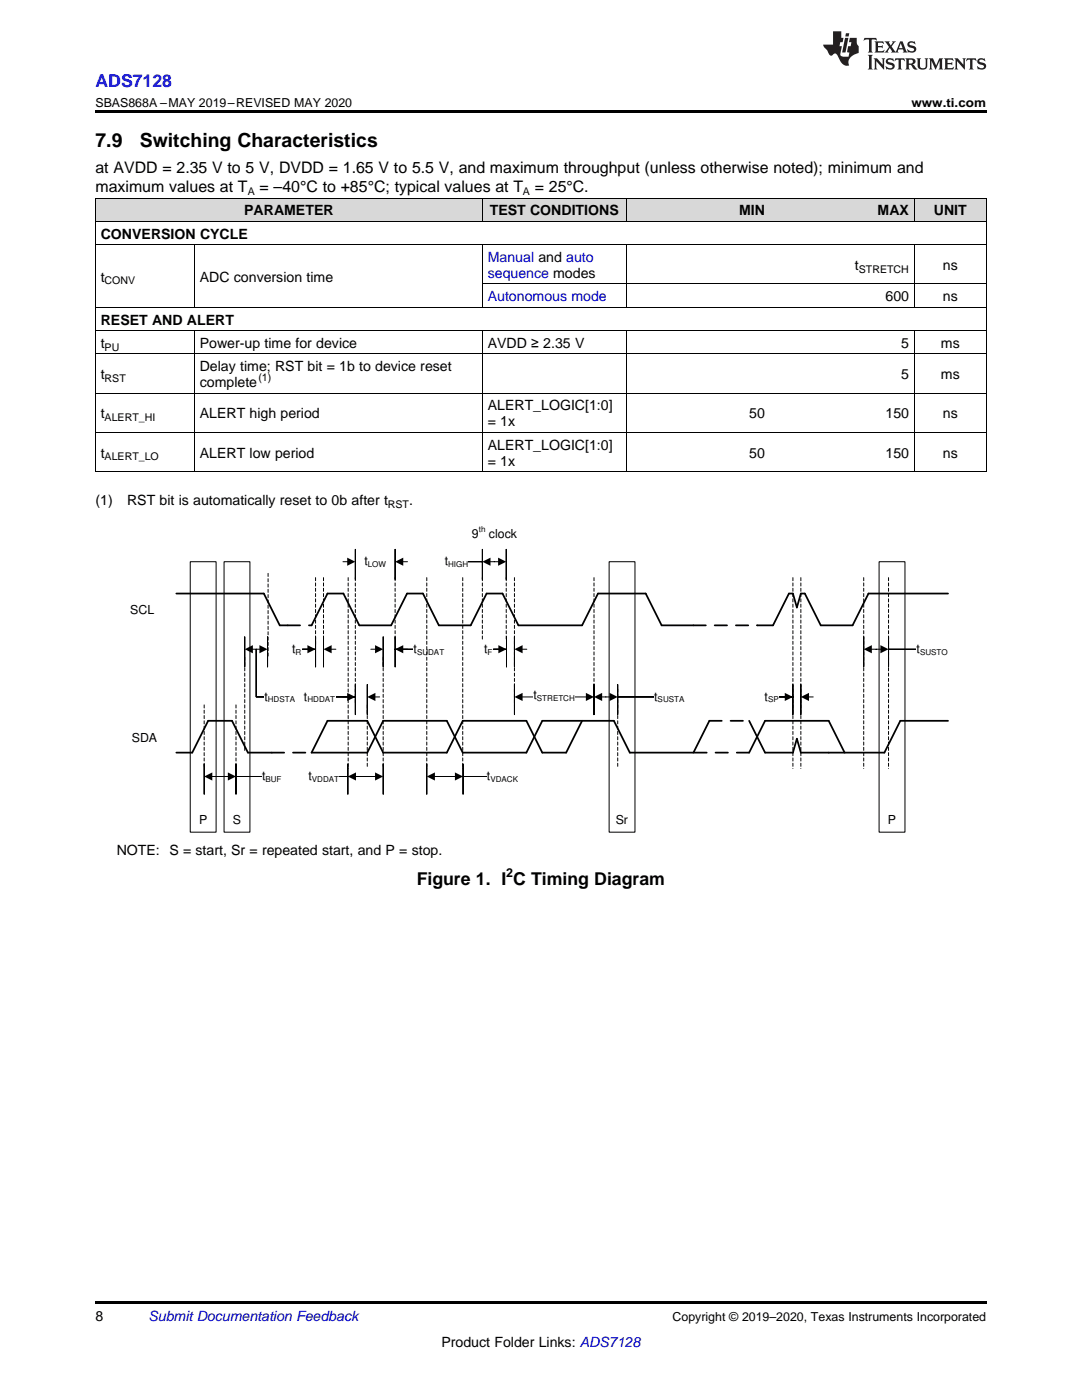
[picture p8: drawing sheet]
<svg xmlns="http://www.w3.org/2000/svg" width="216mm" height="279mm" viewBox="0 0 216 279" stroke-linecap="round" stroke-linejoin="round" font-family="sans-serif">
<g fill="#d8d8d8">
<path d="M19 39.6h19.8v4.6h-19.8z"/>
<path d="M38.8 39.6h57.5v4.6h-57.5z"/>
<path d="M96.3 39.6h28.7v4.6h-28.7z"/>
<path d="M125 39.6h28.7v4.6h-28.7z"/>
<path d="M153.7 39.6h28.8v4.6h-28.8z"/>
<path d="M182.5 39.6h14.3v4.6h-14.3z"/>
</g>
<path d="M19 259.7h177.8v.5h-177.8z" fill="#000"/>
<path d="M35.2 118.5h17.4l3.2 6.3h1.6M119.3 118.5l-3.2 6.3h-12.7l-3.1-6.3h-3.2l-3.2 6.3h-6.3l-3.2-6.3h-3.2l-3.2 6.3h-6.3l-3.2-6.3h-3.2l-3.1 6.3M35.2 150.2h3.2l3.1-6.3h4.8l3.2 6.3h4.7M116.1 143.9l-3.1 6.3h-4.8l-3.2-6.3h-12.7l-3.1 6.3h-12.7l-3.2-6.3h-8l-3.1 6.3h11.1l3.2-6.3h12.7l3.1 6.3h12.7l3.2-6.3h14.3" fill="none" stroke="#000" stroke-width=".35"/>
<path d="M57.4 124.8h4.8M54.2 150.2h8" fill="none" stroke="#000" stroke-width=".35" stroke-dasharray="2.5 1.8"/>
<path d="M60.5 129.6h1M63 127.1v6v-6M63 129.6h-3.8h3.8M64.6 127.1v6v-6M66 129.6h1" fill="none" stroke="#000" stroke-width=".2"/>
<path d="M61.3 128.8l1.7 .8-1.7 .8zM64.6 129.6l1.6-.8v1.6z" fill="#000"/>
<path d="M58.3 128.1h1.9v3.1h-1.9z" fill-rule="evenodd" fill="#fff"/>
<path d="M63 115.3v13.4M64.6 115.3v12.7M70.9 115.3v25.4M78.8 115.3v12.7" fill="none" stroke="#000" stroke-width=".2" stroke-dasharray=".6 .4"/>
<path d="M68.4 112.1h1.1M70.9 109.6v6v-6M78.8 109.6v6v-6M80.3 112.1h1" fill="none" stroke="#000" stroke-width=".2"/>
<path d="M69.3 111.3l1.6 .8-1.6 .8zM78.8 112.1l1.7-.8v1.6z" fill="#000"/>
<path d="M72.7 110.6h4.3v3.1h-4.3z" fill-rule="evenodd" fill="#fff"/>
<path d="M96.2 115.3v12.7M101 115.3v12.7" fill="none" stroke="#000" stroke-width=".2" stroke-dasharray=".6 .4"/>
<path d="M96.2 109.6v6v-6M96.2 112.1h-5.1h5.1M97.7 112.1h1.9M101 109.6v6v-6" fill="none" stroke="#000" stroke-width=".2"/>
<path d="M96.2 112.1l1.7-.8v1.6zM99.4 111.3l1.6 .8-1.6 .8z" fill="#000"/>
<path d="M88.7 110.6h4.7v3.1h-4.7z" fill-rule="evenodd" fill="#fff"/>
<path d="M102.7 115.3v25.5" fill="none" stroke="#000" stroke-width=".2" stroke-dasharray=".6 .4"/>
<path d="M98.6 129.6h1M101.1 127.1v6v-6M101.1 129.6h-3.7h3.7M102.7 127.1v6v-6M104.1 129.6h1" fill="none" stroke="#000" stroke-width=".2"/>
<path d="M99.4 128.8l1.7 .8-1.7 .8zM102.7 129.6l1.6-.8v1.6z" fill="#000"/>
<path d="M96.6 128.1h1.7v3.1h-1.7z" fill-rule="evenodd" fill="#fff"/>
<path d="M40.7 140.7v12.7M47.1 140.7v12.7" fill="none" stroke="#000" stroke-width=".2" stroke-dasharray=".6 .4"/>
<path d="M40.7 152.5v6v-6M42.2 155h3.5M47.1 152.5v6v-6M47.1 155h7.1h-7.1" fill="none" stroke="#000" stroke-width=".2"/>
<path d="M40.7 155l1.7-.8v1.6zM45.5 154.2l1.6 .8-1.6 .8z" fill="#000"/>
<path d="M52.3 153.5h3.9v3.1h-3.9z" fill-rule="evenodd" fill="#fff"/>
<path d="M53.5 114.4v16.8M48.8 131.2v19" fill="none" stroke="#000" stroke-width=".2" stroke-dasharray=".6 .4"/>
<path d="M48.8 127.1v6v-6M50.3 129.6h1.7M51.1 129.6v9.5h4.7h-4.7zM53.4 127.1v6v-6" fill="none" stroke="#000" stroke-width=".2"/>
<path d="M48.8 129.6l1.7-.8v1.6zM51.8 128.8l1.6 .8-1.6 .8z" fill="#000"/>
<path d="M52.8 137.6h6.1v3.1h-6.1z" fill-rule="evenodd" fill="#fff"/>
<path d="M76.5 131.2v22.2" fill="none" stroke="#000" stroke-width=".2" stroke-dasharray=".6 .4"/>
<path d="M74 129.6h1M76.5 127.1v6v-6M78.8 127.1v6v-6M78.8 129.6h6.8h-6.8M80.3 129.6h1" fill="none" stroke="#000" stroke-width=".2"/>
<path d="M74.8 128.8l1.7 .8-1.7 .8zM78.8 129.6l1.7-.8v1.6z" fill="#000"/>
<path d="M82.5 128.1h6.1v3.1h-6.1z" fill-rule="evenodd" fill="#fff"/>
<path d="M73.3 140.7v12.7" fill="none" stroke="#000" stroke-width=".2" stroke-dasharray=".6 .4"/>
<path d="M68.4 139.1h1.1M70.9 136.6v6v-6M70.9 139.1h-7.1h7.1M73.3 136.6v6v-6M74.7 139.1h1.1" fill="none" stroke="#000" stroke-width=".2"/>
<path d="M69.3 138.3l1.6 .8-1.6 .8zM73.3 139.1l1.6-.8v1.6z" fill="#000"/>
<path d="M60.7 137.6h6.2v3.1h-6.2z" fill-rule="evenodd" fill="#fff"/>
<path d="M119.3 118.5h9.5l3.2 6.3h6.4M189.2 118.5h-15.9l-3.2 6.3h-6.3l-3.2-6.3h-.8l-.8 2.7-.8-2.7h-.8l-3.2 6.3h-3.1M122.5 143.9l3.2 6.3h12.7l3.1-6.3M149.5 143.9l3.2 6.3h5.5l.8-2.8 .8 2.8h16.7l3.1-6.3h9.6M149.5 150.2l3.2-6.3h12.7l3.1 6.3" fill="none" stroke="#000" stroke-width=".35"/>
<path d="M138.4 124.8h12.7M141.5 143.9h8M149.5 150.2h-11.1" fill="none" stroke="#000" stroke-width=".35" stroke-dasharray="2.5 1.8"/>
<path d="M158.2 115.3v38.1M159.8 115.3v38.1" fill="none" stroke="#000" stroke-width=".2" stroke-dasharray=".6 .4"/>
<path d="M155.7 139.1h1.1M158.2 136.6v6v-6M158.2 139.1h-4.2h4.2M159.8 136.6v6v-6M161.2 139.1h1.1" fill="none" stroke="#000" stroke-width=".2"/>
<path d="M156.6 138.3l1.6 .8-1.6 .8zM159.8 139.1l1.6-.8v1.6z" fill="#000"/>
<path d="M152.6 137.6h2.8v3.1h-2.8z" fill-rule="evenodd" fill="#fff"/>
<path d="M118.5 115.3v25.4M123.3 137.5v15.9" fill="none" stroke="#000" stroke-width=".2" stroke-dasharray=".6 .4"/>
<path d="M118.5 136.6v6v-6M119.9 139.1h1.9M123.3 136.6v6v-6M123.3 139.1h10.3h-10.3" fill="none" stroke="#000" stroke-width=".2"/>
<path d="M118.5 139.1l1.7-.8v1.6zM121.6 138.3l1.7 .8-1.7 .8z" fill="#000"/>
<path d="M130.5 137.6h6.1v3.1h-6.1z" fill-rule="evenodd" fill="#fff"/>
<path d="M172.3 115.3v38.1M177.3 115.3v38.1" fill="none" stroke="#000" stroke-width=".2" stroke-dasharray=".6 .4"/>
<path d="M172.3 127.1v6v-6M173.8 129.6h2.1M177.3 127.1v6v-6M177.3 129.6h8.7h-8.7" fill="none" stroke="#000" stroke-width=".2"/>
<path d="M172.3 129.6l1.7-.8v1.6zM175.7 128.8l1.6 .8-1.6 .8z" fill="#000"/>
<path d="M182.9 128.1h6.2v3.1h-6.2z" fill-rule="evenodd" fill="#fff"/>
<path d="M69.5 115.3v38.1" fill="none" stroke="#000" stroke-width=".2" stroke-dasharray=".6 .4"/>
<path d="M69.4 152.5v6v-6M69.4 155h-4.8h4.8M70.8 155h4.2M76.5 152.5v6v-6" fill="none" stroke="#000" stroke-width=".2"/>
<path d="M69.4 155l1.6-.8v1.6zM74.8 154.2l1.7 .8-1.7 .8z" fill="#000"/>
<path d="M61.5 153.5h6.2v3.1h-6.2z" fill-rule="evenodd" fill="#fff"/>
<path d="M85.2 115.3v38.1M92.3 115.3v38.1" fill="none" stroke="#000" stroke-width=".2" stroke-dasharray=".6 .4"/>
<path d="M85.2 152.5v6v-6M86.6 155h4.4M92.4 152.5v6v-6M92.4 155h7.9h-7.9" fill="none" stroke="#000" stroke-width=".2"/>
<path d="M85.2 155l1.6-.8v1.6zM90.8 154.2l1.6 .8-1.6 .8z" fill="#000"/>
<path d="M97.2 153.5h6.2v3.1h-6.2z" fill-rule="evenodd" fill="#fff"/>
<path d="M38 112.1h5.1v54h-5.1zM44.7 112.1h5.2v54h-5.2zM121.5 112.1h5.2v54h-5.2zM175.4 112.1h5.2v54h-5.2zM102.7 136.6v6v-6M104.1 139.1h13M110.6 139.1v-.3v.3M118.5 136.6v6v-6" fill="none" stroke="#000" stroke-width=".2"/>
<path d="M102.7 139.1l1.6-.8v1.6zM116.9 138.3l1.6 .8-1.6 .8z" fill="#000"/>
<path d="M106.5 137.4h8.2v3.1h-8.2z" fill-rule="evenodd" fill="#fff"/>
<g fill="none" stroke="#000" stroke-width=".2">
<path d="M19 39.5h177.8M19.1 39.5v54.7M96.2 39.5v4.7M124.9 39.5v4.7M182.4 39.5v4.7M196.8 39.5v54.7M19 48.8h177.8M19 44.2h177.8M38.8 48.9v12.5M96.2 48.9v12.5M96.3 56.7h100.5M124.9 48.9v12.5"/>
<path d="M182.4 48.9v12.5M19 78.5h177.8M19 70.6h177.8M19 66h177.8M19 61.3h177.8M38.8 66v28.2M96.2 66v28.2M124.9 66v28.2M182.4 66v28.2M19 94.1h177.8M19 86.3h177.8"/>
</g>
<path d="M19 22h177.8v.5h-177.8zM19 94.2h.2zM96.2 94.2h.1zM124.9 94.2h.1zM153.6 94.2h.1zM182.4 94.2h.1zM196.7 94.2h.1z" fill="#000"/>
<g fill="#231f20">
<path d="M172.5 7.6l-.1 .5 .4-.2h.6v.1v2.1l-.2 .4h.9l-.2-.4v-2.1l.1-.1h.5l.5 .2-.2-.5zM174.5 8.3l.2 .3v1.5l-.2 .4h1.8l.2-.6a1.04 1.04 0 0 1-1.3 .2v-.7h.6l.3 .2v-.6l-.3 .2h-.6v-.6l.8-.1 .4 .3-.2-.5zM176.5 8.3l.9 1.1-.9 1.1h.8l-.2-.2 .4-.7 .5 .7-.2 .2h1.5l-.2-.2 .2-.4h.9l.1 .4-.2 .2h1l-.3-.3-.7-1.9h-.5l-.9 2-.8-1 .9-1h-.8l.1 .3-.4 .5-.3-.6 .1-.2zM179.7 8.6l.4 1h-.7zM181.3 8.4a.63 .63 0 0 0-.2 .7 .63 .63 0 0 0 .6 .4l.6 .2 .1 .2a.75 .75 0 0 1-.7 .4 .75 .75 0 0 1-.6-.5l.1 .7 .1-.1a1.11 1.11 0 0 0 1.5-.6 1.13 1.13 0 0 0-1.2-.8l-.1-.4a1.04 1.04 0 0 1 1.2 .2l-.2-.5-.2 .1-.4-.2zM173.2 10.9l.2 .4v2.2l-.2 .4h1l-.3-.4v-2.2l.3-.4zM174.3 11.6l.3 .4v1.5l-.3 .4h.8l-.2-.4v-1.3l1.5 1.7v-1.9l.2-.4h-.7l.2 .4v.9l-1.1-1.3zM177 11.8a.62 .62 0 0 0-.2 .7 .62 .62 0 0 0 .6 .4l.6 .1 .1 .3a.76 .76 0 0 1-.7 .3 .76 .76 0 0 1-.7-.4l.2 .7 .1-.1a1.11 1.11 0 0 0 1.5-.6 1.13 1.13 0 0 0-1.2-.8l-.1-.4a1.04 1.04 0 0 1 1.2 .2l-.2-.6-.2 .1-.5-.1zM178.7 11.6l-.2 .6a.61 .61 0 0 1 .8-.3v1.6l-.2 .4h.9l-.2-.4v-1.6a.63 .63 0 0 1 .7 .3l-.1-.6zM180.6 11.6l.3 .4v1.5l-.3 .4h1l-.2-.2-.1-.8 .6 .2a.76 .76 0 0 0 1.2 .7l-1-1a.58 .58 0 0 0 .6-.5 .58 .58 0 0 0-.5-.6zM181.4 11.9h.1a.45 .45 0 0 1 .5 .1 .45 .45 0 0 1 .1 .5l-.8 .2zM182.9 11.6l.2 .2a2.17 2.17 0 0 0 .3 1.9 .99 .99 0 0 0 1.6-.6v-1.1l.2-.4h-.7l.2 .2a1.92 1.92 0 0 1-.2 1.8 .6 .6 0 0 1-.9-.5v-1.1l.2-.4zM185.4 11.6l.2 .4v1.5l-.2 .4h.7l-.2-.4v-1.4l.8 1.8 .8-1.8v1.4l-.2 .4h.9l-.2-.4v-1.5l.2-.4h-.8l-.6 1.5-.6-1.5zM188.4 11.6l.2 .4v1.5l-.2 .4h1.8l.1-.6a1.04 1.04 0 0 1-1.2 .1v-.6h.5l.4 .2v-.6l-.4 .2h-.5v-.7h.8l.3 .3-.1-.6zM190.5 11.6l.2 .4v1.5l-.2 .4h.7l-.2-.4v-1.3l1.5 1.7v-1.9l.2-.4h-.7l.2 .4v.9l-1.1-1.3zM192.9 11.6l-.1 .6a.61 .61 0 0 1 .7-.3l.1 1.6-.3 .4h1l-.3-.4 .1-1.6a.63 .63 0 0 1 .7 .3l-.1-.6zM195.2 11.8a.62 .62 0 0 0-.2 .7 .62 .62 0 0 0 .6 .4l.6 .1 .1 .3a.76 .76 0 0 1-.7 .3 .76 .76 0 0 1-.6-.4l.1 .7 .1-.1a1.11 1.11 0 0 0 1.6-.6 1.13 1.13 0 0 0-1.3-.8l-.1-.4a1.04 1.04 0 0 1 1.2 .2l-.1-.6-.2 .1-.5-.1z"/>
<path d="M166.2 6.3v2.6h-1.9v.4l.8 .9a.91 .91 0 0 0 1 .8 .56 .56 0 0 1 .5-.3 .56 .56 0 0 1 .5 .3l.4 .8a1.53 1.53 0 0 0 1.9 1.2 1.54 1.54 0 0 1 1-2.1l.9-.3v-1.4a1.52 1.52 0 0 1-.4-1.6h-1.3l-.2 .8h.5l-.2 .8h-.5l-.1 1v.2l.4 .1-.2 .8a1.93 1.93 0 0 1-1.6-.3l.3-1.8h-.5l.2-.8h.4l.2-.8h-.4v-1.3zM168.6 7.6l-.6 2.9h.7l.6-2.9zM168.8 6.6l-.1 .7h.6l.2-.7z"/>
</g>
<g font-size="3.9">
<text x="19" y="29.3">7.9</text>
<text x="27.9" y="29.3">Switching Characteristics</text>
</g>
<text font-size="3.5" fill="#00f" x="19" y="17.3">ADS7128</text>
<text font-size="3.5" x="83.1" y="176.5">Figure 1. I C Timing Diagram</text>
<g font-size="3.2">
<text x="19" y="34.4">at AVDD = 2.35 V to 5 V, DVDD = 1.65 V to 5.5 V, and maximum throughput (unless otherwise noted); minimum and</text>
<text x="19" y="38.3">maximum values at T</text>
<text x="51.8" y="38.3">= –40°C to +85°C; typical values at T</text>
<text x="106.7" y="38.3">= 25°C.</text>
</g>
<g font-size="2.8">
<text x="20.1" y="47.6">CONVERSION CYCLE</text>
<text x="48.7" y="43">PARAMETER</text>
<text x="97.7" y="43">TEST CONDITIONS</text>
<text x="147.5" y="43">MIN</text>
<text x="175.1" y="43">MAX</text>
<text x="186.3" y="43">UNIT</text>
<text x="170.6" y="53.9">t</text>
<text x="188.1" y="53.9">ns</text>
<text x="20.1" y="56.2">t</text>
<text x="39.9" y="56.2">ADC conversion time</text>
<text x="20.1" y="64.8">RESET AND ALERT</text>
<text x="176.7" y="60.1">600</text>
<text x="188.1" y="60.1">ns</text>
<text x="20.1" y="69.4">t</text>
<text x="39.9" y="69.4">Power-up time for device</text>
<text x="97.3" y="69.4">AVDD ≥ 2.35 V</text>
<text x="179.8" y="69.4">5</text>
<text x="187.7" y="69.4">ms</text>
<text x="20.1" y="75.7">t</text>
<text x="39.9" y="74.1">Delay time; RST bit = 1b to device reset</text>
<text x="39.9" y="77.3">complete</text>
<text x="179.8" y="75.7">5</text>
<text x="187.7" y="75.7">ms</text>
<text x="20.1" y="83.5">t</text>
<text x="39.9" y="83.5">ALERT high period</text>
<text x="97.3" y="81.9">ALERT_LOGIC[1:0]</text>
<text x="149.5" y="83.5">50</text>
<text x="176.7" y="83.5">150</text>
<text x="188.1" y="83.5">ns</text>
<text x="97.3" y="85.1">= 1x</text>
<text x="97.3" y="89.7">ALERT_LOGIC[1:0]</text>
<text x="20.1" y="91.3">t</text>
<text x="39.9" y="91.3">ALERT low period</text>
<text x="97.3" y="92.9">= 1x</text>
<text x="149.5" y="91.3">50</text>
<text x="176.7" y="91.3">150</text>
<text x="188.1" y="91.3">ns</text>
<text x="19" y="100.9">(1)</text>
<text x="25.4" y="100.9">RST bit is automatically reset to 0b after t</text>
<text x="81.6" y="100.9">.</text>
<text x="23.3" y="170.7">NOTE: S = start, Sr = repeated start, and P = stop.</text>
<text x="19" y="263.6">8</text>
<text x="88.1" y="268.9">Product Folder Links: ADS7128</text>
</g>
<g font-size="2.8" fill="#0000c8">
<text x="97.3" y="52.3">Manual and auto</text>
<text x="97.3" y="55.5">sequence modes</text>
<text x="97.3" y="60.1">Autonomous mode</text>
<text x="29.6" y="263.6">Submit Documentation Feedback</text>
</g>
<g font-size="2.5">
<text x="19" y="21.4">SBAS868A –MAY 2019–REVISED MAY 2020</text>
<text x="181.9" y="21.4">www.ti.com</text>
<text x="94.2" y="107.4">9</text>
<text x="97.6" y="107.4">clock</text>
<text x="72.7" y="112.8">t</text>
<text x="88.7" y="112.8">t</text>
<text x="26" y="122.6">SCL</text>
<text x="58.3" y="130.3">t</text>
<text x="82.5" y="130.3">t</text>
<text x="96.6" y="130.3">t</text>
<text x="182.9" y="130.3">t</text>
<text x="52.8" y="139.8">t</text>
<text x="60.7" y="139.8">t</text>
<text x="106.5" y="139.6">t</text>
<text x="130.5" y="139.8">t</text>
<text x="152.6" y="139.8">t</text>
<text x="26.3" y="148">SDA</text>
<text x="52.3" y="155.7">t</text>
<text x="61.5" y="155.7">t</text>
<text x="97.2" y="155.7">t</text>
<text x="39.8" y="164.5">P</text>
<text x="46.4" y="164.5">S</text>
<text x="122.8" y="164.5">Sr</text>
<text x="177.1" y="164.5">P</text>
<text x="101" y="175.1">2</text>
<text x="134.2" y="263.6">Copyright © 2019–2020, Texas Instruments Incorporated</text>
</g>
<g font-size="2.1">
<text x="49.4" y="38.9">A</text>
<text x="104.4" y="38.9">A</text>
<text x="20.9" y="56.8">CONV</text>
<text x="171.4" y="54.4">STRETCH</text>
<text x="20.9" y="70">PU</text>
<text x="20.9" y="76.2">RST</text>
<text x="51.6" y="76.1">(1)</text>
<text x="20.9" y="84.1">ALERT_HI</text>
<text x="20.9" y="91.9">ALERT_LO</text>
<text x="77.4" y="101.4">RST</text>
</g>
<g font-size="1.6">
<text x="95.5" y="106.3">th</text>
<text x="73.4" y="113.2">LOW</text>
<text x="89.4" y="113.2">HIGH</text>
<text x="59" y="130.6">R</text>
<text x="83.2" y="130.6">SUDAT</text>
<text x="97.3" y="130.6">F</text>
<text x="183.6" y="130.6">SUSTO</text>
<text x="53.4" y="140.2">HDSTA</text>
<text x="61.3" y="140.2">HDDAT</text>
<text x="107.1" y="139.9">STRETCH</text>
<text x="131.2" y="140.2">SUSTA</text>
<text x="153.3" y="140.2">SP</text>
<text x="53" y="156">BUF</text>
<text x="62.2" y="156">VDDAT</text>
<text x="97.9" y="156">VDACK</text>
</g>
</svg>
